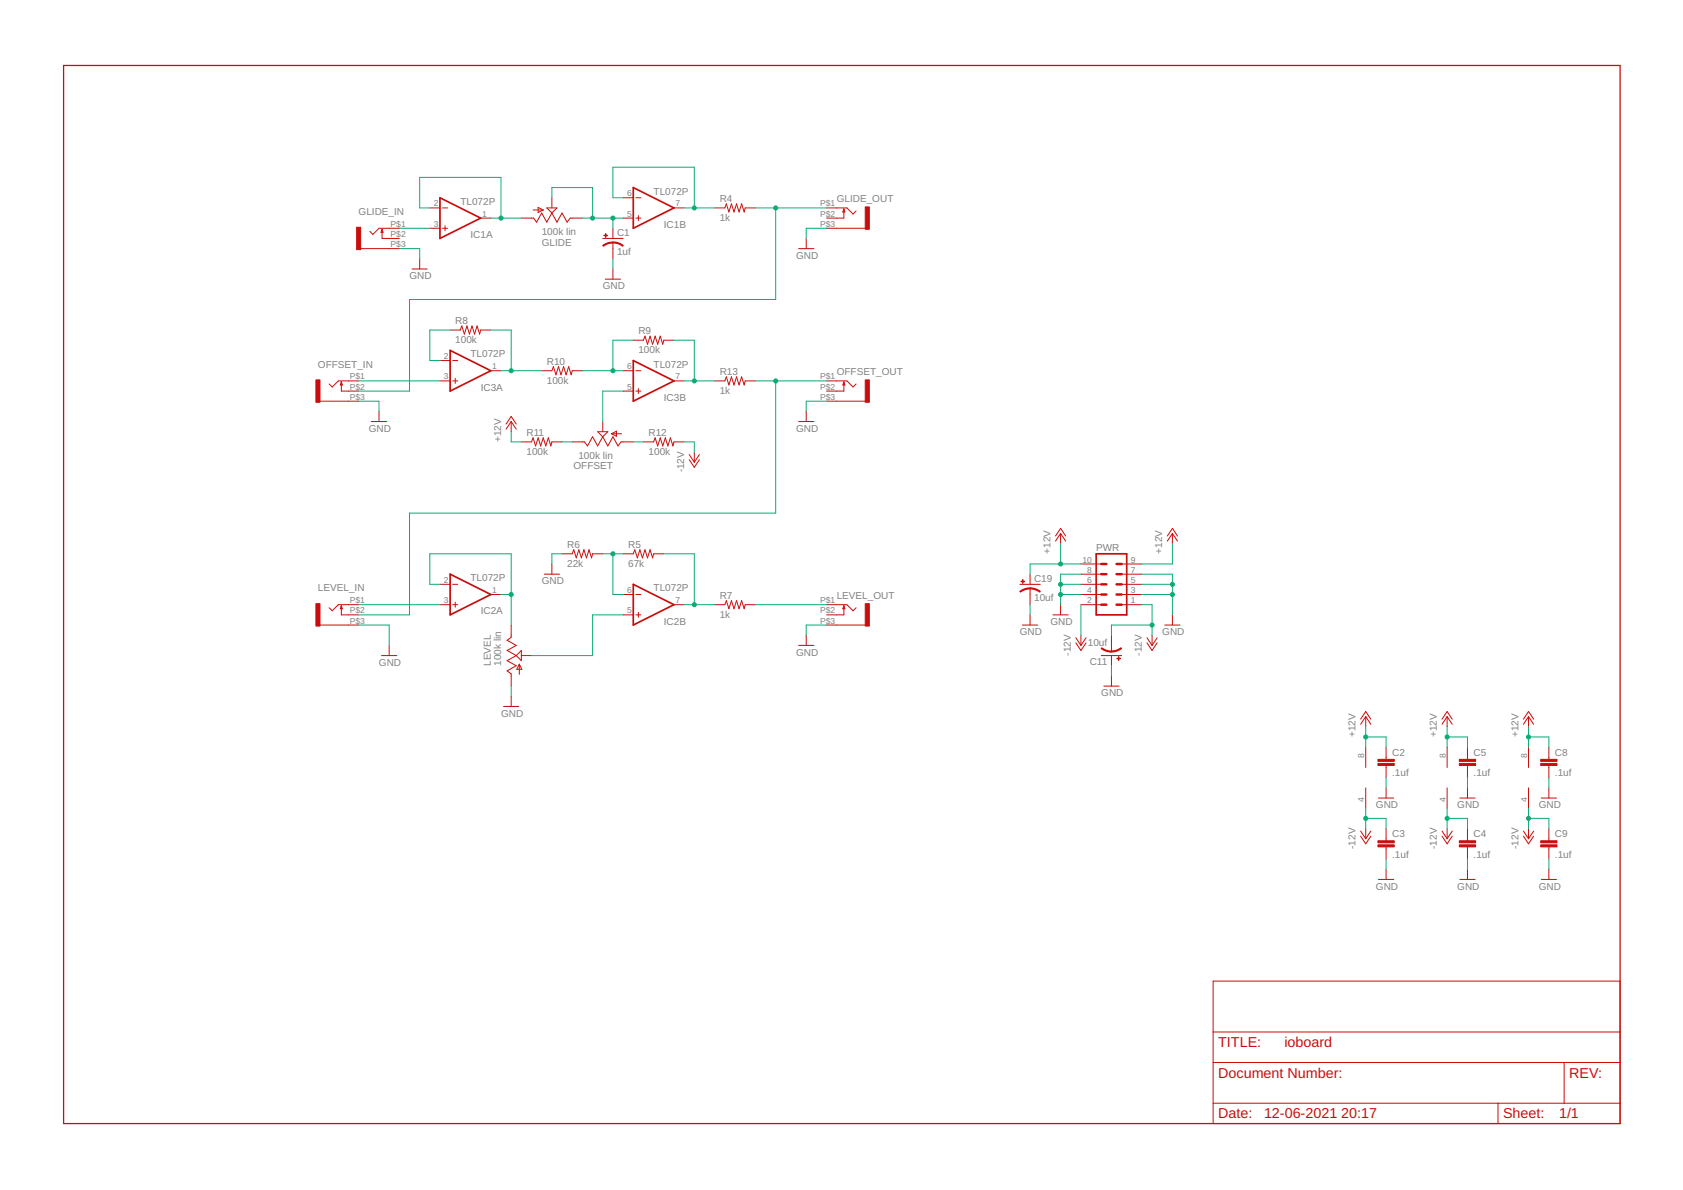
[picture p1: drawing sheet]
<svg xmlns="http://www.w3.org/2000/svg" width="420mm" height="297mm" viewBox="0 0 420 297" stroke-linecap="round" stroke-linejoin="round" font-family="sans-serif">
<path d="M109.8 49.4l10.2 5-10.2 5.1zM158.1 46.8l10.2 5.1-10.2 5.1zM112.4 87.5l10.1 5-10.1 5.1zM158.1 90l10.2 5.1-10.2 5zM273.7 138.2h7.6v15.3h-7.6zM112.4 143.3l10.1 5.1-10.1 5.1zM158.1 145.9l10.2 5-10.2 5.1z" fill="none" stroke="#c90d0c" stroke-width=".42"/>
<g fill="none" stroke="#c90d0c" stroke-width=".25">
<path d="M95.4 57.2v2.3h4.3M95.4 57.2l.2 .8h-.5zM99.7 57h-5.1l-1.5 1.5-.8-.8M107.3 57h2.5M107.3 51.9h2.5M110.5 57h1.2M110.5 51.9h1.2M111.1 56.3v1.3M120 54.4h2.5M133.1 52.4h2.5M134.3 51.8l1.3 .6-1.3 .6zM136.5 51.9h2.5l-1.2 1.3z"/>
<path d="M137.8 53.2l-1.3 2.3-1.3-2.3-1.2 2.3-.8-1.1h-3M137.8 53.2l1.2 2.3 1.3-2.3 1.3 2.3 .7-1.1h3.1M137.8 49.4v2.5M150.5 59.5h5.1M153 57v2.5M155.6 54.4h2.5M155.6 49.4h2.5M158.7 54.4h1.3M158.7 49.4h1.3M159.4 53.8v1.3M168.3 51.9h2.5M178.4 51.9h2.6l.3-1 .7 2 .6-2 .6 2 .7-2 .6 2 .6-2 .7 2 .2-1h2.6"/>
<path d="M201.3 59.5v2.6M206.4 57h9.6M206.4 51.9h5l1.6 1.5 .7-.7M210.7 52.2v2.2h-4.3M210.7 52.2l.2 .7h-.5zM90 62.1h9.7M102.9 67.1h3.8M104.8 64.6v2.5M151.1 69.7h3.8M153 60.5v4.1M153 67.1v2.6M199.4 62.1h3.8"/>
<path d="M85.2 95.3v2.3h4.3M85.2 95.3l.3 .8h-.5zM89.5 95.1h-5l-1.6 1.5-.7-.8M109.8 95.1h2.6M109.8 90h2.6M112.4 82.4h2.5l.4-1 .6 2 .7-2 .6 2 .6-2 .7 2 .6-2 .6 2 .3-1h2.5M113 95.1h1.3M113 90h1.3M113.6 94.4v1.3M122.5 92.5h2.6M135.2 92.5h2.6l.4-1 .6 2.1 .6-2.1 .7 2.1 .6-2.1 .6 2.1 .7-2.1 .6 2.1 .3-1.1h2.5M155.6 92.5h2.5"/>
<path d="M155.6 97.6h2.5M158.1 84.9h2.5l.4-1 .6 2 .7-2 .6 2 .7-2 .6 2 .6-2 .7 2 .2-1h2.6M158.7 92.5h1.3M158.7 97.6h1.3M159.4 97v1.2M168.3 95.1h2.5M178.4 95.1h2.6l.3-1 .7 2 .6-2 .6 2 .7-2 .6 2 .6-2 .7 2 .2-1h2.6M206.4 95.1h5l1.6 1.5 .7-.8M210.7 95.3v2.3h-4.3M210.7 95.3l.2 .8h-.5zM79.9 100.1h9.6M92.7 105.2h3.8"/>
<path d="M94.6 102.7v2.5M126.3 105.9l1.3-2 1.3 2M127.6 105.2v2.6M127.6 105.2l1.3 1.9M127.6 105.2l-1.3 1.9M130.2 110.3h2.5l.4-1 .6 2 .6-2 .7 2 .6-2 .6 2 .7-2 .6 2 .3-1h2.5M149.2 107.8h2.5l-1.2 1.2zM150.5 109l-1.3 2.3-1.3-2.3-1.2 2.3-.8-1h-3M150.5 109l1.2 2.3 1.3-2.3 1.3 2.3 .7-1h3.1M150.5 105.2v2.6M152.6 108.3h2.6M152.6 108.3l1.3-.7v1.3z"/>
<path d="M160.6 110.3h2.6l.4-1 .6 2 .6-2 .7 2 .6-2 .6 2 .7-2 .6 2 .3-1h2.5M172.1 113.5l1.2 1.9M172.1 114.7l1.2 1.9 1.3-1.9M173.3 112.8v2.6M174.6 113.5l-1.3 1.9M199.4 105.2h3.8M201.3 102.7v2.5M206.4 100.1h9.6M140.3 138.2h2.6l.3-1 .7 2.1 .6-2.1 .6 2.1 .7-2.1 .6 2.1 .6-2.1 .7 2.1 .2-1.1h2.6M155.6 138.2h2.5l.4-1 .6 2.1 .6-2.1 .7 2.1 .6-2.1 .6 2.1 .7-2.1 .6 2.1 .3-1.1h2.5M263.5 133.8l1.3-1.9 1.2 1.9M264.8 133.2l1.2 1.9"/>
<path d="M264.8 133.2l-1.3 1.9M264.8 133.2v2.5M291.4 133.8l1.3-1.9 1.3 1.9M292.7 133.2v2.5M292.7 133.2l1.3 1.9M292.7 133.2l-1.3 1.9M79.9 156h9.6M85.2 151.2v2.3h4.3M85.2 151.2l.3 .8h-.5zM89.5 150.9h-5l-1.6 1.6-.7-.8M109.8 150.9h2.6M109.8 145.9h2.6"/>
<path d="M113 150.9h1.3M113 145.9h1.3M113.6 150.3v1.3M122.5 148.4h2.6M127.6 156v3.1l-1 .7 2.3 1.3-2.3 1.3 2.3 1.2M135.9 143.3h3.8M137.8 140.8v2.5M155.6 148.4h2.5M155.6 153.5h2.5M158.7 148.4h1.3M158.7 153.5h1.3M159.4 152.8v1.3"/>
<path d="M168.3 150.9h2.5M178.4 150.9h2.6l.3-1 .7 2.1 .6-2.1 .6 2.1 .7-2.1 .6 2.1 .6-2.1 .7 2.1 .2-1.1h2.6M201.3 158.6v2.5M206.4 150.9h5l1.6 1.6 .7-.8M206.4 156h9.6M210.7 151.2v2.3h-4.3M210.7 151.2l.2 .8h-.5zM254.6 145.9h5.1M255.2 156h3.9M257.2 143.3v2.6M257.2 146.9v4M257.2 153.5v2.5"/>
<path d="M262.9 153.5h3.8M264.8 150.9v2.6M268.6 159.2l1.3 1.9M269.9 150.9h5M269.9 145.9h5M269.9 148.4h5M269.9 143.3h5M269.9 140.8h5M269.9 158.6v2.5M271.1 159.2l-1.2 1.9M277.5 158.6v4M280 150.9h5.1"/>
<path d="M280 145.9h5.1M280 148.4h5.1M280 143.3h5.1M280 140.8h5.1M286.3 159.2l1.3 1.9M287.6 158.6v2.5M288.9 159.2l-1.3 1.9M290.8 156h3.8M292.7 153.5v2.5M95.2 163.6h3.9M97.2 161.1v2.5M125.7 176.3h3.8"/>
<path d="M127.6 173.8v2.5M128.9 163.6l-2.3 1.3 2.3 1.3-2.3 1.2 1 .8v3.1M129.6 165.8v2.5M129.6 165.8l.7 1.3h-1.3zM130.2 162.4v2.5l-1.3-1.3zM130.2 163.6h2.5M199.4 161.1h3.8M268.6 160.5l1.3 1.9 1.2-1.9M274.9 163.6h5.1M275.6 171.3h3.8M277.5 163.6v2.6M277.5 168.7v2.6"/>
<path d="M286.3 160.5l1.3 1.9 1.3-1.9M339.7 179.5l1.3-1.9 1.2 1.9M341 178.9v2.5M341 178.9l1.2 1.9M341 178.9l-1.3 1.9M360 179.5l1.3-1.9 1.2 1.9M361.3 178.9v2.5M361.3 178.9l1.2 1.9M361.3 178.9l-1.3 1.9M380.3 179.5l1.3-1.9 1.3 1.9M381.6 178.9v2.5M381.6 178.9l1.3 1.9"/>
<path d="M381.6 178.9l-1.3 1.9M341 186.5v5.1M341 196.7v5M344.1 199.2h3.8M346 186.5v3M346 191.1v3M346 196.7v2.5M361.3 186.5v5.1M361.3 196.7v5M364.4 199.2h3.9M366.4 186.5v3M366.4 191.1v3"/>
<path d="M366.4 196.7v2.5M381.6 186.5v5.1M381.6 196.7v5M384.8 199.2h3.8M386.7 186.5v3M386.7 191.1v3M386.7 196.7v2.5M339.7 207.5l1.3 1.9M339.7 208.7l1.3 1.9 1.2-1.9M341 206.8v2.6M342.2 207.5l-1.2 1.9M344.1 219.5h3.8"/>
<path d="M346 206.8v3.1M346 211.4v3M346 217v2.5M360 207.5l1.3 1.9M360 208.7l1.3 1.9 1.2-1.9M361.3 206.8v2.6M362.5 207.5l-1.2 1.9M364.4 219.5h3.9M366.4 206.8v3.1M366.4 211.4v3M366.4 217v2.5M380.3 207.5l1.3 1.9"/>
<path d="M380.3 208.7l1.3 1.9 1.3-1.9M381.6 206.8v2.6M382.9 207.5l-1.3 1.9M384.8 219.5h3.8M386.7 206.8v3.1M386.7 211.4v3M386.7 217v2.5M302.9 244.9h101.6v35.6h-101.6zM302.9 257.6h101.6M302.9 265.2h101.6M302.9 275.4h101.6M374 275.4v5.1"/>
<path d="M390.5 265.2v10.2"/>
</g>
<g fill="#c90d0c" stroke="#c90d0c" stroke-width=".25">
<path d="M216 51.6h1v5.6h-1z"/>
<path d="M216 150.7h1v5.6h-1z"/>
<path d="M89 56.7h1v5.6h-1z"/>
<path d="M78.9 150.7h1v5.6h-1z"/>
<path d="M216 94.8h1v5.6h-1z"/>
<path d="M78.9 94.8h1v5.6h-1z"/>
<path d="M150.8 58.7h.9v.1h-.9z"/>
<path d="M151.2 58.3h.1v.9h-.1z"/>
<path d="M344 190.6h4.1v.5h-4.1z"/>
<path d="M344 189.5h4.1v.6h-4.1z"/>
<path d="M344 210.9h4.1v.5h-4.1z"/>
<path d="M344 209.9h4.1v.5h-4.1z"/>
<path d="M364.3 210.9h4.1v.5h-4.1z"/>
<path d="M364.3 209.9h4.1v.5h-4.1z"/>
<path d="M364.3 190.6h4.1v.5h-4.1z"/>
<path d="M364.3 189.5h4.1v.6h-4.1z"/>
<path d="M384.6 190.6h4.1v.5h-4.1z"/>
<path d="M384.6 189.5h4.1v.6h-4.1z"/>
<path d="M384.6 210.9h4.1v.5h-4.1z"/>
<path d="M384.6 209.9h4.1v.5h-4.1z"/>
<path d="M278.8 164.3h.9v.1h-.9z"/>
<path d="M279.2 163.9h.1v.9h-.1z"/>
<path d="M254.9 145.1h.9v.1h-.9z"/>
<path d="M255.3 144.7h.1v.9h-.1z"/>
</g>
<g fill="#c90d0c" stroke="#c90d0c" stroke-width=".25">
<path d="M153 60.4l1.4 .2 1.2 .7-.2 .2-1.3-.7-1.1-.2z" fill-rule="evenodd"/>
<path d="M150.5 61.3l1.2-.7 1.3-.2v.3l-1 .1-1.4 .7z" fill-rule="evenodd"/>
<path d="M275.1 161.7l1.3 .7 1.1 .1v.3l-1.9-.5-.7-.4z" fill-rule="evenodd"/>
<path d="M277.5 162.5l1-.1 1.3-.7 .2 .2-1.7 .8-.8 .1z" fill-rule="evenodd"/>
<path d="M257.2 146.7l1.3 .3 1.2 .6-.1 .2-1.4-.7-1-.1z" fill-rule="evenodd"/>
<path d="M254.6 147.6l1.2-.6 1.4-.3v.3l-1.1 .1-1.3 .7z" fill-rule="evenodd"/>
</g>
<path d="M15.9 16.3h388.6v264.2h-388.6z" fill="none" stroke="#c90d0c" stroke-width=".32"/>
<path d="M274.9 140.8h1.3M274.9 143.3h1.3M274.9 145.9h1.3M274.9 148.4h1.3M274.9 150.9h1.3M278.7 140.8h1.3M278.7 143.3h1.3M278.7 145.9h1.3M278.7 148.4h1.3M278.7 150.9h1.3" fill="none" stroke="#c90d0c" stroke-width=".61"/>
<g fill="none" stroke="#0dab76" stroke-width=".25">
<path d="M99.7 57h7.6M107.3 51.9h-2.5v-7.6h20.3v10.1M122.5 54.4h7.7M137.8 49.4v-2.6h10.1v7.6M145.4 54.4h10.2M153 54.4v2.6M155.6 49.4h-2.6v-7.7h20.3v10.2M170.8 51.9h7.6M188.6 51.9h17.8M193.7 51.9v22.9h-91.5v22.8h-12.7M206.4 57h-5.1v2.5M99.7 62.1h5.1v2.5"/>
<path d="M153 64.6v2.5M89.5 95.1h20.3M112.4 82.4h-5.1v7.6h2.5M122.5 82.4h5.1v10.1M125.1 92.5h10.1M145.4 92.5h10.2M155.6 97.6h-5.1v7.6M158.1 84.9h-5.1v7.6M168.3 84.9h5v10.2M170.8 95.1h7.6M188.6 95.1h17.8M193.7 95.1v33h-91.5v25.4h-12.7"/>
<path d="M89.5 100.1h5.1v2.6M127.6 107.8v2.5h2.6M140.3 110.3h2.6M158.1 110.3h2.5M170.8 110.3h2.5v2.5M206.4 100.1h-5.1v2.6M140.3 138.2h-2.5v2.6M150.5 138.2h5.1M153 138.2v10.2h2.6M165.7 138.2h7.6v12.7M264.8 135.7v5.1M292.7 135.7v5.1h-7.6"/>
<path d="M89.5 156h7.7v5.1M89.5 150.9h20.3M109.8 145.9h-2.5v-7.7h20.3v17.8M125.1 148.4h2.5M155.6 153.5h-7.7v10.1h-15.2M170.8 150.9h7.6M188.6 150.9h17.8M206.4 156h-5.1v2.6M257.2 150.9v2.6M264.8 145.9h5.1M264.8 148.4h5.1M269.9 143.3h-5.1v7.6"/>
<path d="M269.9 140.8h-12.7v2.5M269.9 150.9v7.7M285.1 143.3h7.6v10.2M285.1 145.9h7.6M285.1 148.4h7.6M285.1 150.9h2.5v7.7M287.6 156h-10.1v2.6M127.6 171.3v2.5M277.5 166.2v2.5M341 184h5v2.5M341 181.4v5.1M346 194.1v2.6"/>
<path d="M361.3 184h5.1v2.5M361.3 181.4v5.1M366.4 194.1v2.6M381.6 184h5.1v2.5M381.6 181.4v5.1M386.7 194.1v2.6M341 204.3h5v2.5M341 201.7v5.1M346 214.4v2.6M361.3 204.3h5.1v2.5M361.3 201.7v5.1M366.4 214.4v2.6"/>
<path d="M381.6 204.3h5.1v2.5M381.6 201.7v5.1M386.7 214.4v2.6"/>
</g>
<g fill="#0dab76" stroke="#0dab76" stroke-width=".25">
<circle cx="292.7" cy="145.9" r=".51"/>
<circle cx="292.7" cy="148.4" r=".51"/>
<circle cx="264.8" cy="148.4" r=".51"/>
<circle cx="264.8" cy="145.9" r=".51"/>
<circle cx="341" cy="184" r=".51"/>
<circle cx="361.3" cy="184" r=".51"/>
<circle cx="381.6" cy="184" r=".51"/>
<circle cx="264.8" cy="140.8" r=".51"/>
<circle cx="381.6" cy="204.3" r=".51"/>
<circle cx="361.3" cy="204.3" r=".51"/>
<circle cx="341" cy="204.3" r=".51"/>
<circle cx="287.6" cy="156" r=".51"/>
<circle cx="173.3" cy="51.9" r=".51"/>
<circle cx="127.6" cy="148.4" r=".51"/>
<circle cx="153" cy="138.2" r=".51"/>
<circle cx="173.3" cy="150.9" r=".51"/>
<circle cx="153" cy="92.5" r=".51"/>
<circle cx="127.6" cy="92.5" r=".51"/>
<circle cx="173.3" cy="95.1" r=".51"/>
<circle cx="125.1" cy="54.4" r=".51"/>
<circle cx="147.9" cy="54.4" r=".51"/>
<circle cx="153" cy="54.4" r=".51"/>
<circle cx="193.7" cy="51.9" r=".51"/>
<circle cx="193.7" cy="95.1" r=".51"/>
</g>
<g font-size="3.6" fill="#c90d0c">
<text x="304.1" y="261.4">TITLE:</text>
<text x="320.6" y="261.4">ioboard</text>
<text x="304.1" y="269">Document Number:</text>
<text x="391.8" y="269">REV:</text>
<text x="304.1" y="279.2">Date:</text>
<text x="315.6" y="279.2">12-06-2021</text>
<text x="334.9" y="279.2">20:17</text>
<text x="375.2" y="279.2">Sheet:</text>
<text x="389.2" y="279.2">1/1</text>
</g>
<g font-size="2.5" fill="#808080">
<text x="89.5" y="53.7">GLIDE_IN</text>
<text x="114.9" y="51.1">TL072P</text>
<text x="163.2" y="48.6">TL072P</text>
<text x="179.7" y="50.4">R4</text>
<text x="208.9" y="50.4">GLIDE_OUT</text>
<text x="117.5" y="59.4">IC1A</text>
<text x="135.2" y="58.8">100k lin</text>
<text x="154" y="58.9">C1</text>
<text x="165.7" y="56.9">IC1B</text>
<text x="179.7" y="55.2">1k</text>
<text x="135.2" y="61.3">GLIDE</text>
<text x="154" y="63.7">1uf</text>
<text x="198.7" y="64.6">GND</text>
<text x="102.2" y="69.7">GND</text>
<text x="150.5" y="72.2">GND</text>
<text x="113.7" y="80.9">R8</text>
<text x="159.4" y="83.4">R9</text>
<text x="113.7" y="85.7">100k</text>
<text x="117.5" y="89.2">TL072P</text>
<text x="159.4" y="88.2">100k</text>
<text x="79.4" y="91.8">OFFSET_IN</text>
<text x="136.5" y="95.8">100k</text>
<text x="136.5" y="91">R10</text>
<text x="163.2" y="91.8">TL072P</text>
<text x="179.7" y="93.6">R13</text>
<text x="208.9" y="93.5">OFFSET_OUT</text>
<text x="120" y="97.5">IC3A</text>
<text x="165.7" y="100">IC3B</text>
<text x="179.7" y="98.4">1k</text>
<text x="92.1" y="107.8">GND</text>
<text x="198.7" y="107.8">GND</text>
<text x="125.1" y="110.3" transform="rotate(-90 125.1 110.3)">+12V</text>
<text x="131.4" y="113.6">100k</text>
<text x="131.4" y="108.8">R11</text>
<text x="161.9" y="113.6">100k</text>
<text x="161.9" y="108.8">R12</text>
<text x="143.2" y="117.2">OFFSET</text>
<text x="144.4" y="114.6">100k lin</text>
<text x="170.8" y="117.9" transform="rotate(-90 170.8 117.9)">-12V</text>
<text x="141.6" y="136.7">R6</text>
<text x="156.8" y="136.7">R5</text>
<text x="273.7" y="137.5">PWR</text>
<text x="141.6" y="141.5">22k</text>
<text x="156.8" y="141.5">67k</text>
<text x="262.2" y="138.2" transform="rotate(-90 262.2 138.2)">+12V</text>
<text x="290.2" y="138.2" transform="rotate(-90 290.2 138.2)">+12V</text>
<text x="79.4" y="147.6">LEVEL_IN</text>
<text x="117.5" y="145.1">TL072P</text>
<text x="135.2" y="145.9">GND</text>
<text x="163.2" y="147.6">TL072P</text>
<text x="179.7" y="149.4">R7</text>
<text x="208.9" y="149.4">LEVEL_OUT</text>
<text x="258.2" y="145.2">C19</text>
<text x="120" y="153.4">IC2A</text>
<text x="165.7" y="155.9">IC2B</text>
<text x="179.7" y="154.2">1k</text>
<text x="258.2" y="150.1">10uf</text>
<text x="254.6" y="158.6">GND</text>
<text x="262.2" y="156">GND</text>
<text x="271.6" y="161.2">10uf</text>
<text x="290.2" y="158.6">GND</text>
<text x="94.6" y="166.2">GND</text>
<text x="122.5" y="166.2" transform="rotate(-90 122.5 166.2)">LEVEL</text>
<text x="125.1" y="166.2" transform="rotate(-90 125.1 166.2)">100k lin</text>
<text x="198.7" y="163.6">GND</text>
<text x="267.3" y="163.6" transform="rotate(-90 267.3 163.6)">-12V</text>
<text x="272" y="166.1">C11</text>
<text x="285.1" y="163.6" transform="rotate(-90 285.1 163.6)">-12V</text>
<text x="274.9" y="173.8">GND</text>
<text x="125.1" y="178.9">GND</text>
<text x="338.4" y="184" transform="rotate(-90 338.4 184)">+12V</text>
<text x="358.7" y="184" transform="rotate(-90 358.7 184)">+12V</text>
<text x="379.1" y="184" transform="rotate(-90 379.1 184)">+12V</text>
<text x="347.6" y="188.7">C2</text>
<text x="367.9" y="188.7">C5</text>
<text x="388.2" y="188.7">C8</text>
<text x="347.6" y="193.7">.1uf</text>
<text x="367.9" y="193.7">.1uf</text>
<text x="388.2" y="193.7">.1uf</text>
<text x="343.5" y="201.7">GND</text>
<text x="363.8" y="201.7">GND</text>
<text x="384.1" y="201.7">GND</text>
<text x="347.6" y="209">C3</text>
<text x="367.9" y="209">C4</text>
<text x="388.2" y="209">C9</text>
<text x="338.4" y="211.9" transform="rotate(-90 338.4 211.9)">-12V</text>
<text x="347.6" y="214">.1uf</text>
<text x="358.7" y="211.9" transform="rotate(-90 358.7 211.9)">-12V</text>
<text x="367.9" y="214">.1uf</text>
<text x="379.1" y="211.9" transform="rotate(-90 379.1 211.9)">-12V</text>
<text x="388.2" y="214">.1uf</text>
<text x="343.5" y="222">GND</text>
<text x="363.8" y="222">GND</text>
<text x="384.1" y="222">GND</text>
</g>
<g font-size="2.1" fill="#808080">
<text x="108.3" y="51.5">2</text>
<text x="156.6" y="49">6</text>
<text x="168.6" y="51.5">7</text>
<text x="204.7" y="51.5">P$1</text>
<text x="97.5" y="56.6">P$1</text>
<text x="97.5" y="59.2">P$2</text>
<text x="108.3" y="56.6">3</text>
<text x="120.4" y="54.1">1</text>
<text x="156.6" y="54.1">5</text>
<text x="204.7" y="56.6">P$3</text>
<text x="204.7" y="54.1">P$2</text>
<text x="97.5" y="61.7">P$3</text>
<text x="110.8" y="89.6">2</text>
<text x="87.3" y="94.7">P$1</text>
<text x="110.8" y="94.7">3</text>
<text x="122.9" y="92.2">1</text>
<text x="156.6" y="92.2">6</text>
<text x="168.6" y="94.7">7</text>
<text x="204.7" y="94.7">P$1</text>
<text x="87.3" y="99.8">P$3</text>
<text x="87.3" y="97.3">P$2</text>
<text x="156.6" y="97.3">5</text>
<text x="204.7" y="99.8">P$3</text>
<text x="204.7" y="97.3">P$2</text>
<text x="270.2" y="140.4">10</text>
<text x="271.4" y="143">8</text>
<text x="282.3" y="143">7</text>
<text x="282.3" y="140.4">9</text>
<text x="110.8" y="145.5">2</text>
<text x="122.9" y="148">1</text>
<text x="156.6" y="148">6</text>
<text x="271.4" y="148">4</text>
<text x="271.4" y="145.5">6</text>
<text x="282.3" y="148">3</text>
<text x="282.3" y="145.5">5</text>
<text x="87.3" y="155.7">P$3</text>
<text x="87.3" y="150.6">P$1</text>
<text x="87.3" y="153.1">P$2</text>
<text x="110.8" y="150.6">3</text>
<text x="156.6" y="153.1">5</text>
<text x="168.6" y="150.6">7</text>
<text x="204.7" y="155.7">P$3</text>
<text x="204.7" y="150.6">P$1</text>
<text x="204.7" y="153.1">P$2</text>
<text x="271.4" y="150.6">2</text>
<text x="282.3" y="150.6">1</text>
<text x="340.6" y="189.2" transform="rotate(-90 340.6 189.2)">8</text>
<text x="360.9" y="189.2" transform="rotate(-90 360.9 189.2)">8</text>
<text x="381.2" y="189.2" transform="rotate(-90 381.2 189.2)">8</text>
<text x="340.6" y="200.2" transform="rotate(-90 340.6 200.2)">4</text>
<text x="360.9" y="200.2" transform="rotate(-90 360.9 200.2)">4</text>
<text x="381.2" y="200.2" transform="rotate(-90 381.2 200.2)">4</text>
</g>
</svg>
